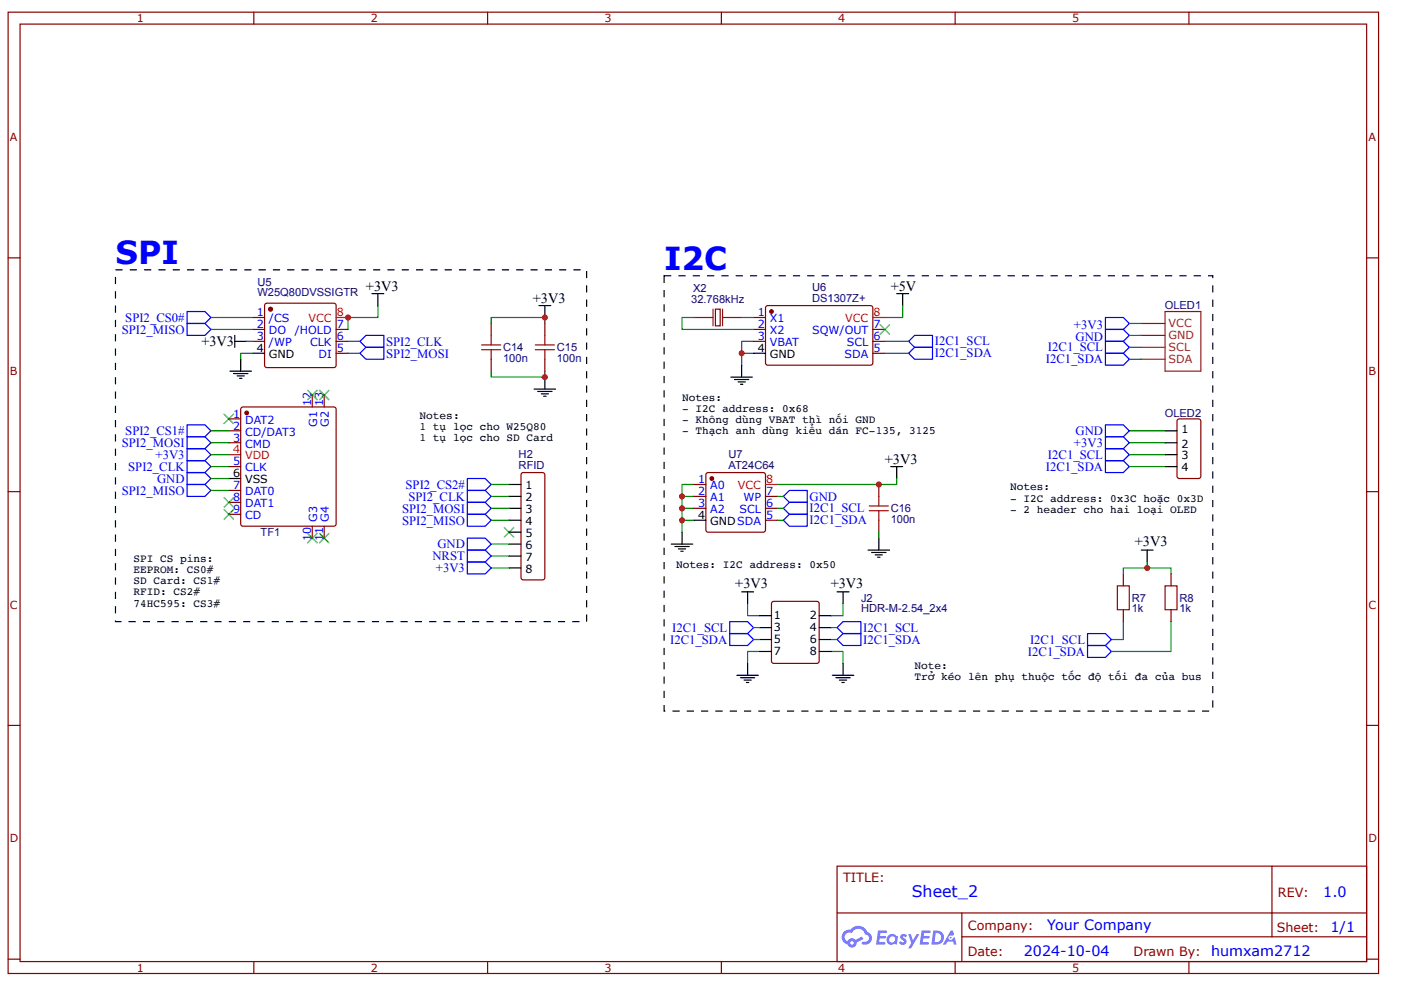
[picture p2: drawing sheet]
<svg xmlns="http://www.w3.org/2000/svg" width="297mm" height="210mm" viewBox="0 0 297 210" stroke-linecap="round" stroke-linejoin="round" font-family="sans-serif">
<g fill="none" stroke="#800" stroke-width=".25">
<path d="M1.7 2.6h290.6v203.8h-290.6zM4.3 5.1h285.5v198.8h-285.5zM53.8 2.6v2.5M103.4 2.6v2.5M152.9 2.6v2.5M202.5 2.6v2.5M252.1 2.6v2.5M1.7 54.7h2.6M289.8 54.7h2.5M1.7 104.2h2.6M289.8 104.2h2.5M1.7 153.8h2.6"/>
<path d="M289.8 153.8h2.5M177.5 183.6h112.3v20.3h-112.3zM177.5 193.6h112.2M203.9 198.6h85.8M203.9 193.6v10.1M269.7 183.7v14.9M1.7 203.4h2.6M53.8 203.9v2.5M103.4 203.9v2.5M152.9 203.9v2.5M202.5 203.9v2.5M252.1 203.9v2.5"/>
<path d="M289.8 203.4h2.5"/>
</g>
<g fill="#58f">
<path d="M191.1 198.2l.5-.2 .4 .1 .3 .3-.3 .4a.33 .33 0 0 0-.2-.3 .33 .33 0 0 0-.4 .1l.1 .1a.85 .85 0 0 1 .6 .7 .85 .85 0 0 1-.3 .8l-.6 .1-.6-.4 .3-.4 .5 .3 .3-.1-.1-.2a.88 .88 0 0 1-.5-1.3z"/>
<path d="M192.6 198.1h.5l.5 1.3 .7-1.3h.6l-1.8 3h-.5l.6-1.1z"/>
<path d="M186.2 197.3h1.6l.2 .1v.4h-1.3l-.1 .6h1.1l.2 .3-.3 .3h-1.1l-.1 .8h1.2l.1 .2-.1 .2-1.9 .1z"/>
<path d="M195.4 197.3h1.7l.2 .1-.1 .4h-1.3l-.1 .6h1.1l.2 .3-.2 .3h-1.2l-.1 .8h1.2l.2 .2-.2 .2-1.8 .1z"/>
<path d="M201.6 197.3h.4l.3 .9-.5 .2a.49 .49 0 0 0-.7 .2 .49 .49 0 0 0 .3 .7 .49 .49 0 0 0 .7-.4l.3-.2 .4 1.6h-.6l-.1-.7h-1.2l-.4 .7h-.6z"/>
<path d="M197.9 197.3l-.4 3h.9a1.51 1.51 0 0 0 1.7-1.5 1.51 1.51 0 0 0-1.7-1.5zM198.4 197.8a1.02 1.02 0 0 1 1.1 1.2 1.02 1.02 0 0 1-1.4 .8z"/>
<path d="M188.4 198.3a1.11 1.11 0 0 0-.3 1.6 1.11 1.11 0 0 0 1.6 .2l.5 .2 .2-1.7-.4-.2a1.01 1.01 0 0 0-1.6-.1zM188.5 199.2a.66 .66 0 0 1 1.3 0 .66 .66 0 0 1-1.3 0z"/>
<path d="M178.9 197.6a1.58 1.58 0 0 0 .8 2.6 1.01 1.01 0 0 0 1.1 .7 1.01 1.01 0 0 0 .8-1.1l1.5-.7-.4-.5-1.3 .7a1.02 1.02 0 0 0-1.7 .3 .99 .99 0 0 1-.5-1.4 .99 .99 0 0 1 1.4-.3 1.48 1.48 0 0 1 1.5-1 1.48 1.48 0 0 1 1.4 1.2 .82 .82 0 0 1 .7 1.1 .82 .82 0 0 1-1.2 .5l-.3 .1v.3a1.4 1.4 0 0 0 2-.6 1.4 1.4 0 0 0-.8-1.9 2.18 2.18 0 0 0-3.7-.5l-.7 .1zM180.2 199.9a.4 .4 0 0 1 .8 0 .4 .4 0 0 1-.8 0z"/>
<circle cx="201.6" cy="198.8" r=".19"/>
</g>
<g fill="none" stroke="#00f" stroke-width=".25">
<path d="M39.7 68.6h3.7l1.3 1.2-1.3 1.3h-3.7zM39.7 66.1h3.7l1.3 1.2-1.3 1.3h-3.7zM76.3 74.9l1.3-1.3h3.8v2.6h-3.8zM77.6 71.1h3.8v2.5h-3.8l-1.3-1.2zM39.7 97.7h3.7l1.3 1.2-1.3 1.3h-3.7zM39.7 92.6h3.7l1.3 1.3-1.3 1.2h-3.7zM39.7 90.1h3.7l1.3 1.2-1.3 1.3h-3.7zM39.7 102.7h3.7l1.3 1.3-1.3 1.3h-3.7zM99.1 109h3.8l1.2 1.3-1.2 1.3h-3.8zM99.1 106.5h3.8l1.2 1.3-1.2 1.2h-3.8zM99.1 104h3.8l1.2 1.3-1.2 1.2h-3.8zM99.1 101.5h3.8l1.2 1.2-1.2 1.3h-3.8z"/>
<path d="M99.1 114.1h3.8l1.2 1.3-1.2 1.2h-3.8zM99.1 116.6h3.8l1.2 1.3-1.2 1.3h-3.8zM99.1 119.2h3.8l1.2 1.2-1.2 1.3h-3.8z"/>
</g>
<path d="M106.9 111.8l2 2M108.9 111.8l-2 2" fill="none" stroke="#3c3" stroke-width=".25"/>
<path d="M27.5 57.1h1.5v.2h-1.5zM30.6 57.1h1.5v.2h-1.5zM33.6 57.1h1.5v.2h-1.5zM36.6 57.1h1.5v.2h-1.5zM39.7 57.1h1.5v.2h-1.5zM42.7 57.1h1.5v.2h-1.5zM45.7 57.1h1.5v.2h-1.5zM48.8 57.1h1.5v.2h-1.5zM51.8 57.1h1.5v.2h-1.5zM54.8 57.1h1.5v.2h-1.5zM57.9 57.1h1.5v.2h-1.5zM60.9 57.1h1.5v.2h-1.5zM63.9 57.1h1.5v.2h-1.5zM67 57.1h1.5v.2h-1.5zM70 57.1h1.5v.2h-1.5zM73 57.1h1.6v.2h-1.6zM76.1 57.1h1.5v.2h-1.5zM79.1 57.1h1.5v.2h-1.5zM82.1 57.1h1.6v.2h-1.6zM85.2 57.1h1.5v.2h-1.5zM88.2 57.1h1.5v.2h-1.5zM91.2 57.1h1.6v.2h-1.6zM94.3 57.1h1.5v.2h-1.5zM97.3 57.1h1.5v.2h-1.5zM100.3 57.1h1.6v.2h-1.6zM103.4 57.1h1.5v.2h-1.5zM106.4 57.1h1.5v.2h-1.5zM109.4 57.1h1.6v.2h-1.6zM112.5 57.1h1.5v.2h-1.5zM115.5 57.1h1.5v.2h-1.5zM118.6 57.1h1.5v.2h-1.5zM121.6 57.1h1.5v.2h-1.5zM124.2 57.5h.3v1.5h-.3zM124.2 60.5h.3v1.5h-.3zM124.2 63.5h.3v1.5h-.3zM124.2 66.6h.3v1.5h-.3zM124.2 69.6h.3v1.5h-.3zM124.2 72.6h.3v1.5h-.3zM124.2 75.7h.3v1.5h-.3zM124.2 78.7h.3v1.5h-.3zM124.2 81.7h.3v1.5h-.3zM124.2 84.8h.3v1.5h-.3zM124.2 87.8h.3v1.5h-.3zM124.2 90.8h.3v1.6h-.3zM124.2 93.9h.3v1.5h-.3zM124.2 96.9h.3v1.5h-.3zM124.2 99.9h.3v1.6h-.3zM124.2 103h.3v1.5h-.3zM124.2 106h.3v1.5h-.3zM124.2 109h.3v1.6h-.3zM124.2 112.1h.3v1.5h-.3zM124.2 115.1h.3v1.5h-.3zM124.2 118.1h.3v1.6h-.3zM124.2 121.2h.3v1.5h-.3zM124.2 124.2h.3v1.5h-.3zM124.2 127.3h.3v1.5h-.3zM124.2 130.3h.3v1.5h-.3zM121.3 131.7h1.6v.2h-1.6zM118.3 131.7h1.5v.2h-1.5zM115.3 131.7h1.5v.2h-1.5zM112.2 131.7h1.5v.2h-1.5zM109.2 131.7h1.5v.2h-1.5zM106.2 131.7h1.5v.2h-1.5zM103.1 131.7h1.5v.2h-1.5zM100.1 131.7h1.5v.2h-1.5zM97.1 131.7h1.5v.2h-1.5zM94 131.7h1.5v.2h-1.5zM91 131.7h1.5v.2h-1.5zM88 131.7h1.5v.2h-1.5zM84.9 131.7h1.5v.2h-1.5zM81.9 131.7h1.5v.2h-1.5zM78.9 131.7h1.5v.2h-1.5zM75.8 131.7h1.5v.2h-1.5zM72.8 131.7h1.5v.2h-1.5zM69.7 131.7h1.6v.2h-1.6zM66.7 131.7h1.5v.2h-1.5zM63.7 131.7h1.5v.2h-1.5zM60.6 131.7h1.6v.2h-1.6zM57.6 131.7h1.5v.2h-1.5zM54.6 131.7h1.5v.2h-1.5zM51.5 131.7h1.6v.2h-1.6zM48.5 131.7h1.5v.2h-1.5zM45.5 131.7h1.5v.2h-1.5zM42.4 131.7h1.6v.2h-1.6zM39.4 131.7h1.5v.2h-1.5zM36.4 131.7h1.5v.2h-1.5zM33.3 131.7h1.5v.2h-1.5zM30.3 131.7h1.5v.2h-1.5zM27.3 131.7h1.5v.2h-1.5zM24.4 131.6h.2v.2h-.1v-.1h1.2v.2h-1.3zM24.4 128.5h.2v1.5h-.2zM24.4 125.5h.2v1.5h-.2zM24.4 122.4h.2v1.6h-.2zM24.4 119.4h.2v1.5h-.2zM24.4 116.4h.2v1.5h-.2zM24.4 113.3h.2v1.6h-.2zM24.4 110.3h.2v1.5h-.2zM24.4 107.3h.2v1.5h-.2zM24.4 104.2h.2v1.6h-.2zM24.4 101.2h.2v1.5h-.2zM24.4 98.2h.2v1.5h-.2zM24.4 95.1h.2v1.6h-.2zM24.4 92.1h.2v1.5h-.2zM24.4 89.1h.2v1.5h-.2zM24.4 86h.2v1.5h-.2zM24.4 83h.2v1.5h-.2zM24.4 80h.2v1.5h-.2zM24.4 76.9h.2v1.5h-.2zM24.4 73.9h.2v1.5h-.2zM24.4 70.9h.2v1.5h-.2zM24.4 67.8h.2v1.5h-.2zM24.4 64.8h.2v1.5h-.2zM24.4 61.8h.2v1.5h-.2zM24.4 58.7h.2v1.5h-.2zM24.5 57.1h1.5v.2h-1.5z" fill="#000"/>
<path d="M80.1 64.8v2.5h-6.3v2.5M104.1 102.7h3.8M104.1 105.3h3.8M104.1 107.8h3.8M104.1 110.3h3.8M104.1 115.4h3.8M104.1 117.9h3.8M104.1 120.4h3.8" fill="none" stroke="#080" stroke-width=".25"/>
<path d="M78.9 62.3h2.5M80.1 62.3v2.5M107.9 102.7h2.6M107.9 105.3h2.6M107.9 107.8h2.6M107.9 110.3h2.6M107.9 112.8h2.6M107.9 115.4h2.6M107.9 117.9h2.6M107.9 120.4h2.6" fill="none" stroke="#000" stroke-width=".25"/>
<path d="M110.6 100.3l.4-.1h4l.3 .1 .2 .3v21.8l-.1 .3-.3 .2-4.1 .1-.3-.1-.2-.4v-21.8z" fill="none" stroke="#800" stroke-width=".25"/>
<circle cx="57.4" cy="65.5" r=".38" fill="#800"/>
<g fill="none" stroke="#800" stroke-width=".25">
<path d="M56.2 64.4l.4-.1h14.2l.3 .1 .2 .4v12.6l-.2 .4-.3 .1h-14.2l-.4-.1-.1-.4v-12.6z"/>
<circle cx="57.4" cy="65.5" r=".38"/>
</g>
<circle cx="57.4" cy="65.5" r=".38" fill="#800"/>
<g fill="none" stroke="#800" stroke-width=".25">
<path d="M53.6 67.3h2.5M53.6 69.8h2.5M53.6 72.4h2.5M71.3 69.8h2.5M71.3 72.4h2.5M71.3 74.9h2.5M48.5 98.9h2.5M48.5 93.9h2.5M48.5 91.3h2.5M48.5 88.8h2.5M66.2 83.8v2.5M68.7 83.8v2.5"/>
<path d="M48.5 109h2.5M48.5 106.5h2.5M48.5 104h2.5M66.2 111.6v2.5M68.7 111.6v2.5"/>
<circle cx="57.4" cy="65.5" r=".38"/>
</g>
<path d="M48.8 78.7h4.5M49.5 79.2h3.1M50.3 79.7h1.5M51 76.2v2.5M53.6 74.9h2.5M114.3 64.8h2.5M115.5 64.8v2.5M50.8 80.2h.5M48.5 101.5h2.5" fill="none" stroke="#000" stroke-width=".25"/>
<path d="M71.3 67.3h2.5M48.5 96.4h2.5" fill="none" stroke="#f00" stroke-width=".25"/>
<path d="M44.7 67.3h8.9M44.7 69.8h8.9M53.6 74.9h-2.6v1.3M73.8 74.9h2.5M73.8 72.4h2.5" fill="none" stroke="#080" stroke-width=".25"/>
<circle cx="52.3" cy="87.5" r=".38" fill="#800"/>
<g fill="none" stroke="#800" stroke-width=".25">
<path d="M104.1 68.6v2.5M104.1 76.2v2.5M115.5 68.6v2.5M115.5 76.2v2.5M162.4 64.9l.4-.1 22 .1 .3 .4-.1 11.9-.4 .2-22.1-.1-.2-.4v-11.6zM51.2 86.4l.3-.1h19.3l.4 .2 .1 24.6-.3 .4-19.5 .1-.4-.3-.1-24.5zM163.7 127.7l.4-.2h9.1l.4 .2 .1 12.4-.2 .5-9.4 .1-.4-.3-.1-12.4z"/>
<circle cx="52.3" cy="87.5" r=".38"/>
</g>
<g fill="#000">
<path d="M143.8 58.3h1.6v.3h-1.6zM146.9 58.3h1.5v.3h-1.5zM149.9 58.3h1.5v.3h-1.5zM152.9 58.3h1.6v.3h-1.6zM156 58.3h1.5v.3h-1.5zM159 58.3h1.5v.3h-1.5zM162 58.3h1.6v.3h-1.6zM165.1 58.3h1.5v.3h-1.5zM168.1 58.3h1.5v.3h-1.5zM171.2 58.3h1.5v.3h-1.5zM174.2 58.3h1.5v.3h-1.5zM177.2 58.3h1.5v.3h-1.5zM180.3 58.3h1.5v.3h-1.5zM183.3 58.3h1.5v.3h-1.5zM186.3 58.3h1.5v.3h-1.5zM189.4 58.3h1.5v.3h-1.5zM192.4 58.3h1.5v.3h-1.5zM195.4 58.3h1.5v.3h-1.5zM198.5 58.3h1.5v.3h-1.5zM201.5 58.3h1.5v.3h-1.5zM204.5 58.3h1.5v.3h-1.5zM207.6 58.3h1.5v.3h-1.5zM210.6 58.3h1.5v.3h-1.5zM213.6 58.3h1.6v.3h-1.6zM216.7 58.3h1.5v.3h-1.5zM219.7 58.3h1.5v.3h-1.5zM222.7 58.3h1.6v.3h-1.6zM225.8 58.3h1.5v.3h-1.5zM228.8 58.3h1.5v.3h-1.5zM231.8 58.3h1.6v.3h-1.6zM234.9 58.3h1.5v.3h-1.5zM237.9 58.3h1.5v.3h-1.5zM240.9 58.3h1.6v.3h-1.6zM244 58.3h1.5v.3h-1.5zM247 58.3h1.5v.3h-1.5zM250.1 58.3h1.5v.3h-1.5zM253.1 58.3h1.5v.3h-1.5zM256.1 58.3h1.2v.7h-.3v-.5h.1v.1h-1zM257 60.5h.3v1.5h-.3zM257 63.5h.3v1.5h-.3zM257 66.6h.3v1.5h-.3zM257 69.6h.3v1.5h-.3zM257 72.6h.3v1.5h-.3zM257 75.7h.3v1.5h-.3zM257 78.7h.3v1.5h-.3zM257 81.7h.3v1.5h-.3zM257 84.8h.3v1.5h-.3zM257 87.8h.3v1.5h-.3zM257 90.8h.3v1.6h-.3zM257 93.9h.3v1.5h-.3zM257 96.9h.3v1.5h-.3zM257 99.9h.3v1.6h-.3zM257 103h.3v1.5h-.3zM257 106h.3v1.5h-.3zM257 109h.3v1.6h-.3zM257 112.1h.3v1.5h-.3zM257 115.1h.3v1.5h-.3zM257 118.1h.3v1.6h-.3zM257 121.2h.3v1.5h-.3zM257 124.2h.3v1.5h-.3zM257 127.3h.3v1.5h-.3zM257 130.3h.3v1.5h-.3zM257 133.3h.3v1.5h-.3zM257 136.4h.3v1.5h-.3zM257 139.4h.3v1.5h-.3zM257 142.4h.3v1.5h-.3zM257 145.5h.3v1.5h-.3zM257 148.5h.3v1.5h-.3zM254.9 150.6h1.5v.3h-1.5zM251.8 150.6h1.5v.3h-1.5zM248.8 150.6h1.5v.3h-1.5zM245.8 150.6h1.5v.3h-1.5zM242.7 150.6h1.5v.3h-1.5zM239.7 150.6h1.5v.3h-1.5zM236.6 150.6h1.6v.3h-1.6zM233.6 150.6h1.5v.3h-1.5zM230.6 150.6h1.5v.3h-1.5zM227.5 150.6h1.6v.3h-1.6zM224.5 150.6h1.5v.3h-1.5zM221.5 150.6h1.5v.3h-1.5zM218.4 150.6h1.6v.3h-1.6zM215.4 150.6h1.5v.3h-1.5zM212.4 150.6h1.5v.3h-1.5zM209.3 150.6h1.6v.3h-1.6zM206.3 150.6h1.5v.3h-1.5zM203.3 150.6h1.5v.3h-1.5zM200.2 150.6h1.6v.3h-1.6zM197.2 150.6h1.5v.3h-1.5zM194.2 150.6h1.5v.3h-1.5zM191.1 150.6h1.5v.3h-1.5zM188.1 150.6h1.5v.3h-1.5zM185.1 150.6h1.5v.3h-1.5zM182 150.6h1.5v.3h-1.5zM179 150.6h1.5v.3h-1.5zM176 150.6h1.5v.3h-1.5zM172.9 150.6h1.5v.3h-1.5zM169.9 150.6h1.5v.3h-1.5zM166.9 150.6h1.5v.3h-1.5zM163.8 150.6h1.5v.3h-1.5zM160.8 150.6h1.5v.3h-1.5zM157.7 150.6h1.6v.3h-1.6zM154.7 150.6h1.5v.3h-1.5zM151.7 150.6h1.5v.3h-1.5zM148.6 150.6h1.6v.3h-1.6zM145.6 150.6h1.5v.3h-1.5zM142.6 150.6h1.5v.3h-1.5zM140.7 149.5h.2v1.3h-.1v-.2h.3v.3h-.4zM140.7 146.5h.2v1.5h-.2zM140.7 143.4h.2v1.6h-.2zM140.7 140.4h.2v1.5h-.2zM140.7 137.4h.2v1.5h-.2zM140.7 134.3h.2v1.5h-.2zM140.7 131.3h.2v1.5h-.2zM140.7 128.3h.2v1.5h-.2zM140.7 125.2h.2v1.5h-.2zM140.7 122.2h.2v1.5h-.2zM140.7 119.2h.2v1.5h-.2zM140.7 116.1h.2v1.5h-.2zM140.7 113.1h.2v1.5h-.2zM140.7 110.1h.2v1.5h-.2zM140.7 107h.2v1.5h-.2zM140.7 104h.2v1.5h-.2zM140.7 101h.2v1.5h-.2zM140.7 97.9h.2v1.5h-.2zM140.7 94.9h.2v1.5h-.2zM140.7 91.8h.2v1.6h-.2zM140.7 88.8h.2v1.5h-.2zM140.7 85.8h.2v1.5h-.2zM140.7 82.7h.2v1.6h-.2zM140.7 79.7h.2v1.5h-.2zM140.7 76.7h.2v1.5h-.2zM140.7 73.6h.2v1.6h-.2zM140.7 70.6h.2v1.5h-.2zM140.7 67.6h.2v1.5h-.2zM140.7 64.5h.2v1.6h-.2zM140.7 61.5h.2v1.5h-.2zM140.7 58.3h1.6v.3h-1.5v-.1h.1v1.5h-.2z"/>
<path d="M47.5 87.8l2 2zM49.5 87.8l-2 2z"/>
<path d="M65.2 82.7l2 2.1zM67.2 82.7l-2 2.1z"/>
<path d="M67.7 82.7l2 2.1zM67.7 84.8l2-2.1z"/>
<path d="M47.5 105.5l2 2zM47.5 107.5l2-2z"/>
<path d="M47.5 108l2 2.1zM49.5 108l-2 2.1z"/>
<path d="M65.2 113.1l2 2zM67.2 113.1l-2 2z"/>
<path d="M67.7 113.1l2 2zM67.7 115.1l2-2z"/>
</g>
<g fill="none" stroke="#3c3" stroke-width=".25">
<path d="M47.5 87.8l2 2M49.5 87.8l-2 2M65.2 82.7l2 2.1M67.2 82.7l-2 2.1M67.7 82.7l2 2.1M69.7 82.7l-2 2.1M47.5 105.5l2 2M47.5 108l2 2.1M49.5 105.5l-2 2M49.5 108l-2 2.1M65.2 113.1l2 2M67.2 113.1l-2 2"/>
<path d="M67.7 113.1l2 2M69.7 113.1l-2 2"/>
</g>
<g fill="none" stroke="#00f" stroke-width=".25">
<path d="M192.6 74.9l1.3-1.3h3.8v2.6h-3.8zM192.6 72.4l1.3-1.3h3.8v2.5h-3.8zM234.4 74.9h3.8l1.2 1.3-1.2 1.2h-3.8zM234.4 72.4h3.8l1.2 1.2-1.2 1.3h-3.8zM234.4 69.8h3.8l1.2 1.3-1.2 1.3h-3.8zM234.4 67.3h3.8l1.2 1.3-1.2 1.2h-3.8zM39.7 95.1h3.7l1.3 1.3-1.3 1.3h-3.7zM234.4 97.7h3.8l1.2 1.2-1.2 1.3h-3.8zM234.4 95.1h3.8l1.2 1.3-1.2 1.3h-3.8zM39.7 100.2h3.7l1.3 1.3-1.3 1.2h-3.7zM166.1 110.3l1.3-1.3h3.8v2.6h-3.8zM166.1 107.8l1.3-1.3h3.8v2.5h-3.8z"/>
<path d="M154.7 134.3h3.8l1.3 1.3-1.3 1.3h-3.8zM154.7 131.8h3.8l1.3 1.3-1.3 1.2h-3.8zM177.5 135.6l1.2-1.3h3.8v2.6h-3.8zM177.5 133.1l1.2-1.3h3.8v2.5h-3.8zM230.6 136.9h3.8l1.2 1.2-1.2 1.3h-3.8zM230.6 134.3h3.8l1.2 1.3-1.2 1.3h-3.8z"/>
</g>
<g fill="none" stroke="#080" stroke-width=".25">
<path d="M52.3 72.4h1.3M104.1 78.7v1.3h11.4v-1.3M104.1 68.6v-1.3h11.4v1.3M157.2 74.9h2.6M159.8 72.4h-2.6v5M44.7 96.4h3.8M44.7 98.9h3.8M44.7 93.9h3.8M44.7 91.3h3.8M44.7 101.5h3.8M44.7 104h3.8M144.6 110.3h2.5"/>
<path d="M144.6 107.8h2.5M144.6 105.3h2.5M147.1 102.7h-2.5v10.1M158.5 128v2.5h2.5M161 138.1h-2.5v2.6M176.2 138.1h2.5v2.6M178.7 128v2.5h-2.5M238.2 131.8v3.8h-2.6"/>
</g>
<g fill="none" stroke="#000" stroke-width=".25">
<path d="M49.8 72.4h2.5M49.8 71.1v2.5M115.5 80v2.5M113.2 82.5h4.6M114 83h3M114.8 83.5h1.5M115.3 84h.5M157.2 125.5h2.6M158.5 125.5v2.5M161 130.5h2.6M161 133.1h2.6M161 135.6h2.6"/>
<path d="M161 138.1h2.6M173.7 130.5h2.5M173.7 133.1h2.5M173.7 135.6h2.5M173.7 138.1h2.5M177.5 125.5h2.5M178.7 125.5v2.5M176.5 143.2h4.5M177.2 143.7h3.1M178 144.2h1.5M178.5 144.7h.5M178.7 140.7v2.5"/>
</g>
<path d="M102.1 73.1h4.1M102.1 74.1h4.1M104.1 71.1v2M104.1 74.1v2.1M113.5 73.1h4M113.5 74.1h4M115.5 71.1v2M115.5 74.1v2.1" fill="none" stroke="#a00000" stroke-width=".25"/>
<circle cx="163.6" cy="66.1" r=".38" fill="#800"/>
<g fill="none" stroke="#800" stroke-width=".25">
<path d="M151.7 65.5h1v3.6h-1zM159.8 67.3h2.5M159.8 69.8h2.5M159.8 72.4h2.5M185.1 69.8h2.5M185.1 72.4h2.5M185.1 74.9h2.5M149.8 100.3l.4-.1h11.6l.4 .1 .1 .4v11.6l-.1 .4-.4 .1h-11.6l-.4-.1-.1-.4v-11.6z"/>
<circle cx="163.6" cy="66.1" r=".38"/>
</g>
<path d="M155 80h4.5M157.2 77.4v2.6M159.8 74.9h2.5M190.1 62.3h2.5M191.4 62.3v2.5M155.7 80.5h3.1M156.5 81h1.5M157 81.5h.5" fill="none" stroke="#000" stroke-width=".25"/>
<path d="M185.1 67.3h2.5" fill="none" stroke="#f00" stroke-width=".25"/>
<path d="M147.1 67.3h4.1M151.2 65.5v3.6M153.2 67.3h4M153.2 65.5v3.6" fill="none" stroke="#8d2323" stroke-width=".25"/>
<path d="M147.1 67.3h-2.5v2.5h15.2M157.2 67.3h2.6M187.6 72.4h5M187.6 74.9h5M191.4 64.8v2.5h-3.8" fill="none" stroke="#080" stroke-width=".25"/>
<circle cx="150.9" cy="101.5" r=".38" fill="#800"/>
<g fill="none" stroke="#800" stroke-width=".25">
<path d="M249.7 89l.4-.2h4l.5 .3v11.9l-.3 .4-4.2 .1-.5-.4-.1-11.8zM147.1 102.7h2.6M147.1 105.3h2.6M147.1 107.8h2.6M162.3 105.3h2.5M162.3 107.8h2.5M162.3 110.3h2.5M186.3 102.7v2.6M186.3 110.3v2.5M238.2 121.7v2.5M238.2 129.3v2.5M248.3 121.7v2.5"/>
<path d="M248.3 129.3v2.5"/>
<circle cx="150.9" cy="101.5" r=".38"/>
</g>
<g fill="none" stroke="#000" stroke-width=".25">
<path d="M188.9 98.9h2.5M190.1 98.9v2.6M247 98.9h2.5M247 91.3h2.5M247 93.9h2.5M247 96.4h2.5M142.3 115.4h4.6M143.1 115.9h3M143.8 116.4h1.6M144.3 116.9h.6M144.6 112.8v2.6M147.1 110.3h2.6"/>
<path d="M184 116.6h4.6M184.8 117.1h3M185.6 117.6h1.5M186.1 118.1h.5M186.3 114.1v2.5M242 116.6h2.5M243.2 116.6v2.6M156.2 143.2h4.6M157 143.7h3M157.7 144.2h1.6M158.3 144.7h.5M158.5 140.7v2.5"/>
</g>
<path d="M162.3 102.7h2.5" fill="none" stroke="#f00" stroke-width=".25"/>
<g fill="none" stroke="#080" stroke-width=".25">
<path d="M239.4 71.1h2.6M239.4 68.6h2.6M239.4 73.6h2.6M239.4 76.2h2.6M239.4 91.3h7.6M239.4 93.9h7.6M239.4 96.4h7.6M239.4 98.9h7.6M164.8 107.8h1.3M164.8 110.3h1.3M164.8 105.3h1.3M186.3 112.8v1.3"/>
<path d="M190.1 101.5v1.2h-25.3M243.2 119.2v1.2h5.1v1.3M159.8 135.6h1.2M159.8 133.1h1.2M176.2 135.6h1.3M176.2 133.1h1.3M243.2 120.4h-5v1.3M248.3 131.8v6.3h-12.7"/>
</g>
<path d="M242 71.1h5M242 68.6h5M242 73.6h5M242 76.2h5M247 66.1h7.6v12.6h-7.6z" fill="none" stroke="#8d2323" stroke-width=".25"/>
<path d="M184.3 108.3h4M184.3 107.3h4M186.3 105.3v2M186.3 108.3v2M236.9 124.2h2.5v5.1h-2.5zM247 124.2h2.5v5.1h-2.5z" fill="none" stroke="#a00000" stroke-width=".25"/>
<path d="M186.6 68.8l2 2.1zM188.6 68.8l-2 2.1z" fill="#000"/>
<path d="M186.6 68.8l2 2.1M188.6 68.8l-2 2.1" fill="none" stroke="#3c3" stroke-width=".25"/>
<path d="M234.4 90.1h3.8l1.2 1.2-1.2 1.3h-3.8zM234.4 92.6h3.8l1.2 1.3-1.2 1.2h-3.8zM166.1 105.3l1.3-1.3h3.8v2.5h-3.8z" fill="none" stroke="#00f" stroke-width=".25"/>
<g fill="#c00">
<circle cx="73.8" cy="67.3" r=".63"/>
<circle cx="115.5" cy="67.3" r=".63"/>
<circle cx="115.5" cy="80" r=".63"/>
<circle cx="144.6" cy="110.3" r=".63"/>
<circle cx="144.6" cy="107.8" r=".63"/>
<circle cx="144.6" cy="105.3" r=".63"/>
<circle cx="157.2" cy="74.9" r=".63"/>
<circle cx="243.2" cy="120.4" r=".63"/>
<circle cx="186.3" cy="102.7" r=".63"/>
</g>
<g font-size="6.7" fill="#00f">
<text x="24.5" y="55.9">SPI</text>
<text x="140.8" y="57.2">I2C</text>
</g>
<text font-size="3.4" fill="#00f" x="193.3" y="190.1">Sheet_2</text>
<g font-size="3">
<text x="77.6" y="61.8">+3V3</text>
<text x="113" y="64.3">+3V3</text>
<text x="188.9" y="61.8">+5V</text>
<text x="42.7" y="73.4">+3V3</text>
<text x="187.6" y="98.4">+3V3</text>
<text x="240.6" y="115.9">+3V3</text>
<text x="155.9" y="124.7">+3V3</text>
<text x="176.1" y="124.7">+3V3</text>
</g>
<g font-size="3" fill="#00f">
<text x="280.6" y="190.3">1.0</text>
<text x="222" y="197.1">Your Company</text>
<text x="282.1" y="197.7">1/1</text>
<text x="217.1" y="202.7">2024-10-04</text>
<text x="256.8" y="202.7">humxam2712</text>
</g>
<g font-size="2.7" fill="#00f">
<text x="25.8" y="70.8">SPI2_MISO</text>
<text x="26.6" y="68.2">SPI2_CS0#</text>
<text x="227.7" y="69.7">+3V3</text>
<text x="81.8" y="73.3">SPI2_CLK</text>
<text x="81.9" y="75.8">SPI2_MOSI</text>
<text x="198.2" y="75.8">I2C1_SDA</text>
<text x="198.2" y="73.2">I2C1_SCL</text>
<text x="221.7" y="77">I2C1_SDA</text>
<text x="222.2" y="74.5">I2C1_SCL</text>
<text x="228" y="72.2">GND</text>
<text x="25.8" y="94.8">SPI2_MOSI</text>
<text x="26.6" y="92.3">SPI2_CS1#</text>
<text x="227.7" y="94.8">+3V3</text>
<text x="228" y="92.2">GND</text>
<text x="27.2" y="99.8">SPI2_CLK</text>
<text x="33" y="97.3">+3V3</text>
<text x="221.7" y="99.8">I2C1_SDA</text>
<text x="222.2" y="97.3">I2C1_SCL</text>
<text x="25.8" y="104.9">SPI2_MISO</text>
<text x="33.3" y="102.4">GND</text>
<text x="86" y="103.6">SPI2_CS2#</text>
<text x="86.6" y="106.2">SPI2_CLK</text>
<text x="171.7" y="106.2">GND</text>
<text x="85.2" y="111.2">SPI2_MISO</text>
<text x="85.2" y="108.7">SPI2_MOSI</text>
<text x="171.7" y="111.2">I2C1_SDA</text>
<text x="171.7" y="108.6">I2C1_SCL</text>
<text x="91.7" y="118.8">NRST</text>
<text x="92.7" y="116.3">GND</text>
<text x="92.4" y="121.3">+3V3</text>
<text x="142.1" y="136.5">I2C1_SDA</text>
<text x="142.5" y="133.9">I2C1_SCL</text>
<text x="183" y="136.5">I2C1_SDA</text>
<text x="183" y="133.9">I2C1_SCL</text>
<text x="218.4" y="136.5">I2C1_SCL</text>
<text x="217.9" y="139">I2C1_SDA</text>
</g>
<g font-size="2.7" fill="#800">
<text x="178.7" y="186.9">TITLE:</text>
<text x="270.9" y="190.3">REV:</text>
<text x="205.2" y="197.1">Company:</text>
<text x="270.7" y="197.6">Sheet:</text>
<text x="205.2" y="202.6">Date:</text>
<text x="240.3" y="202.7">Drawn By:</text>
</g>
<g font-size="2.4" fill="#800">
<text x="29" y="4.7">1</text>
<text x="78.6" y="4.7">2</text>
<text x="128.2" y="4.7">3</text>
<text x="177.7" y="4.7">4</text>
<text x="227.3" y="4.7">5</text>
<text x="2.1" y="29.9">A</text>
<text x="290.1" y="29.9">A</text>
<text x="2.1" y="79.5">B</text>
<text x="290.1" y="79.5">B</text>
<text x="2.1" y="129">C</text>
<text x="290.1" y="129">C</text>
<text x="2.1" y="178.6">D</text>
<text x="290.1" y="178.6">D</text>
<text x="29" y="206">1</text>
<text x="78.6" y="206">2</text>
<text x="128.2" y="206">3</text>
<text x="177.7" y="206">4</text>
<text x="227.3" y="206">5</text>
</g>
<g font-size="2.4" fill="#000080">
<text x="54.6" y="62.9">W25Q80DVSSIGTR</text>
<text x="54.6" y="60.6">U5</text>
<text x="146.5" y="64.3">32.768kHz</text>
<text x="146.9" y="61.8">X2</text>
<text x="172.2" y="63.9">DS1307Z+</text>
<text x="172.2" y="61.7">U6</text>
<text x="246.9" y="65.6">OLED1</text>
<text x="106.7" y="76.7">100n</text>
<text x="106.7" y="74.4">C14</text>
<text x="118" y="76.7">100n</text>
<text x="118" y="74.4">C15</text>
<text x="246.9" y="88.4">OLED2</text>
<text x="110" y="99.4">RFID</text>
<text x="110" y="97.2">H2</text>
<text x="154.5" y="99.4">AT24C64</text>
<text x="154.5" y="97.1">U7</text>
<text x="55.3" y="113.7">TF1</text>
<text x="188.9" y="110.9">100n</text>
<text x="188.9" y="108.6">C16</text>
<text x="182.5" y="127.6">J2</text>
<text x="182.5" y="129.8">HDR-M-2.54_2x4</text>
<text x="239.9" y="129.8">1k</text>
<text x="239.9" y="127.6">R7</text>
<text x="250.1" y="129.8">1k</text>
<text x="250.1" y="127.6">R8</text>
</g>
<g font-size="2.4" fill="#00f">
<text x="54.5" y="67.1">1</text>
<text x="54.5" y="69.6">2</text>
<text x="57" y="68.3">/CS</text>
<text x="57" y="70.9">DO</text>
<text x="62.5" y="70.9">/HOLD</text>
<text x="71.4" y="69.6">7</text>
<text x="160.7" y="67.1">1</text>
<text x="160.7" y="69.6">2</text>
<text x="163.2" y="68.3">X1</text>
<text x="163.2" y="70.9">X2</text>
<text x="172.2" y="70.9">SQW/OUT</text>
<text x="185.2" y="69.6">7</text>
<text x="54.5" y="72.1">3</text>
<text x="57" y="73.4">/WP</text>
<text x="65.7" y="73.4">CLK</text>
<text x="67.5" y="75.9">DI</text>
<text x="71.4" y="74.7">5</text>
<text x="71.4" y="72.1">6</text>
<text x="160.7" y="72.1">3</text>
<text x="163.2" y="73.4">VBAT</text>
<text x="179.1" y="75.9">SDA</text>
<text x="179.6" y="73.4">SCL</text>
<text x="185.2" y="74.7">5</text>
<text x="185.2" y="72.1">6</text>
<text x="49.4" y="88.6">1</text>
<text x="52" y="89.8">DAT2</text>
<text x="66" y="86.2" transform="rotate(-90 66 86.2)">12</text>
<text x="68.5" y="86.2" transform="rotate(-90 68.5 86.2)">13</text>
<text x="49.4" y="93.6">3</text>
<text x="49.4" y="91.1">2</text>
<text x="52" y="94.9">CMD</text>
<text x="52" y="92.4">CD/DAT3</text>
<text x="67.2" y="90.5" transform="rotate(-90 67.2 90.5)">G1</text>
<text x="69.7" y="90.5" transform="rotate(-90 69.7 90.5)">G2</text>
<text x="49.4" y="98.7">5</text>
<text x="52" y="99.9">CLK</text>
<text x="49.4" y="106.3">8</text>
<text x="49.4" y="103.7">7</text>
<text x="52" y="107.5">DAT1</text>
<text x="52" y="105">DAT0</text>
<text x="148" y="102.5">1</text>
<text x="148" y="105">2</text>
<text x="148" y="107.5">3</text>
<text x="150.6" y="103.7">A0</text>
<text x="150.6" y="106.3">A1</text>
<text x="157.6" y="106.3">WP</text>
<text x="162.4" y="107.5">6</text>
<text x="162.4" y="105">7</text>
<text x="49.4" y="108.8">9</text>
<text x="52" y="110.1">CD</text>
<text x="67.2" y="110.6" transform="rotate(-90 67.2 110.6)">G3</text>
<text x="69.7" y="110.6" transform="rotate(-90 69.7 110.6)">G4</text>
<text x="150.6" y="108.8">A2</text>
<text x="156.8" y="108.8">SCL</text>
<text x="162.4" y="110.1">5</text>
<text x="66" y="114.7" transform="rotate(-90 66 114.7)">10</text>
<text x="68.5" y="114.7" transform="rotate(-90 68.5 114.7)">11</text>
</g>
<g font-size="2.4" fill="#f00">
<text x="65.4" y="68.3">VCC</text>
<text x="71.4" y="67.1">8</text>
<text x="179.2" y="68.3">VCC</text>
<text x="185.2" y="67.1">8</text>
<text x="49.4" y="96.1">4</text>
<text x="52" y="97.4">VDD</text>
<text x="156.5" y="103.7">VCC</text>
<text x="162.4" y="102.5">8</text>
</g>
<g font-size="2.4" fill="#8d2323">
<text x="247.8" y="71.9">GND</text>
<text x="247.8" y="69.3">VCC</text>
<text x="247.8" y="74.4">SCL</text>
<text x="247.8" y="76.9">SDA</text>
</g>
<g font-size="2.4">
<text x="54.5" y="74.7">4</text>
<text x="57" y="75.9">GND</text>
<text x="160.7" y="74.7">4</text>
<text x="163.2" y="75.9">GND</text>
<text x="89" y="88.8">Notes:</text>
<text x="144.6" y="85">Notes:</text>
<text x="144.6" y="87.4">- I2C address: 0x68</text>
<text x="144.6" y="89.7">- Không dùng VBAT thì nối GND</text>
<text x="89" y="91.2">1 tụ lọc cho W25Q80</text>
<text x="89" y="93.5">1 tụ lọc cho SD Card</text>
<text x="144.6" y="92.1">- Thạch anh dùng kiểu dán FC-135, 3125</text>
<text x="250.5" y="91.8">1</text>
<text x="250.5" y="94.9">2</text>
<text x="49.4" y="101.2">6</text>
<text x="250.5" y="97.4">3</text>
<text x="250.5" y="99.9">4</text>
<text x="52" y="102.5">VSS</text>
<text x="111.4" y="103.7">1</text>
<text x="111.4" y="106.3">2</text>
<text x="214.1" y="104">Notes:</text>
<text x="214.1" y="106.3">- I2C address: 0x3C hoặc 0x3D</text>
<text x="111.4" y="108.8">3</text>
<text x="111.4" y="111.3">4</text>
<text x="111.4" y="113.8">5</text>
<text x="148" y="110.1">4</text>
<text x="150.6" y="111.3">GNDSDA</text>
<text x="214.1" y="108.7">- 2 header cho hai loại OLED</text>
<text x="28.3" y="119.2">SPI CS pins:</text>
<text x="111.4" y="116.4">6</text>
<text x="111.4" y="118.9">7</text>
<text x="28.3" y="121.5">EEPROM: CS0#</text>
<text x="28.3" y="123.9">SD Card: CS1#</text>
<text x="111.4" y="121.4">8</text>
<text x="143.3" y="120.4">Notes: I2C address: 0x50</text>
<text x="28.3" y="126.2">RFID: CS2#</text>
<text x="28.3" y="128.6">74HC595: CS3#</text>
<text x="164.1" y="131.3">1</text>
<text x="171.7" y="131.3">2</text>
<text x="164.1" y="133.8">3</text>
<text x="164.1" y="136.4">5</text>
<text x="171.7" y="133.8">4</text>
<text x="171.7" y="136.4">6</text>
<text x="164.1" y="138.9">7</text>
<text x="171.7" y="138.9">8</text>
<text x="193.9" y="141.9">Note:</text>
<text x="193.9" y="144.3">Trở kéo lên phụ thuộc tốc độ tối đa của bus</text>
</g>
</svg>
